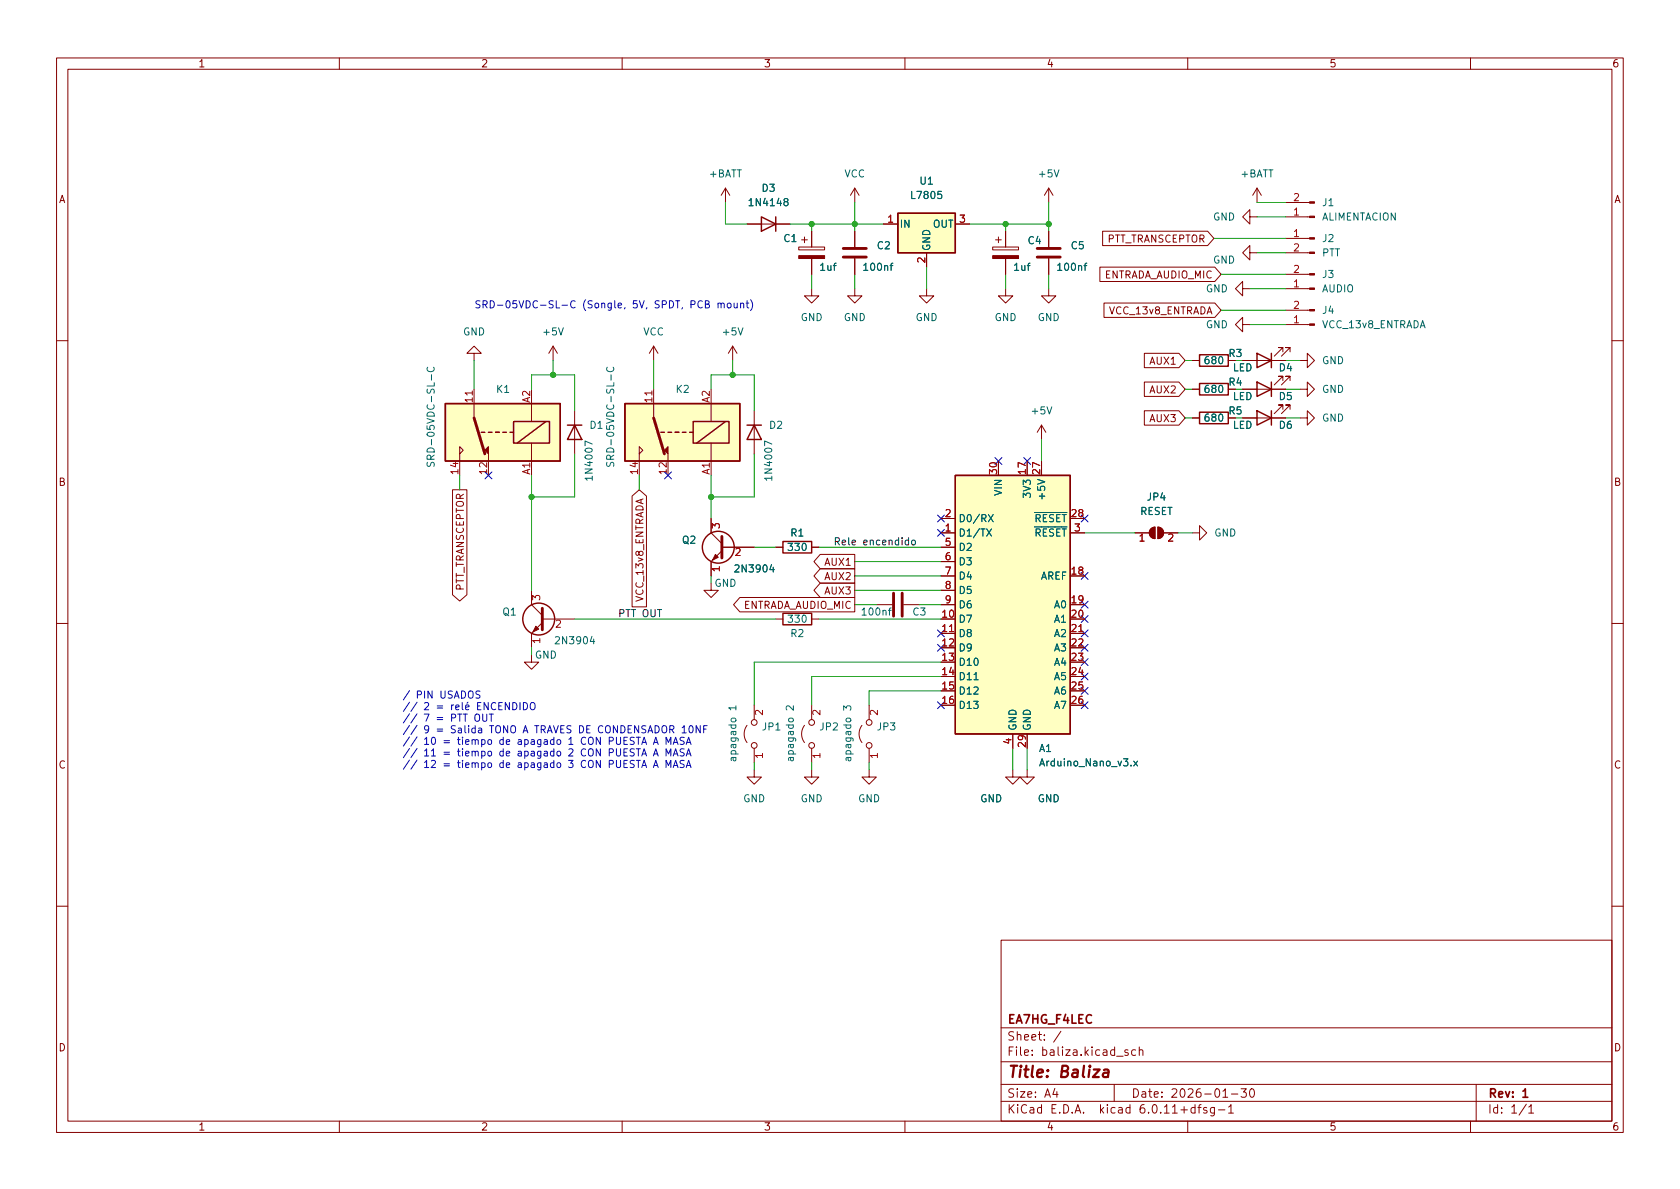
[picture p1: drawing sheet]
<svg xmlns="http://www.w3.org/2000/svg" width="297mm" height="210mm" viewBox="0 0 297 210" stroke-linecap="round" stroke-linejoin="round" font-family="sans-serif">
<g fill="none" stroke="#840000" stroke-width=".18">
<path d="M10 10.2h277v190.1h-277zM12 12.2h273v186.1h-273zM60 10.2v2M110 10.2v2M160 10.2v2M210 10.2v2M260 10.2v2M128.3 33.3l-.8 1.2M128.3 33.3v2.5M128.3 33.3l.7 1.2M132.1 39.6h7.6M151.1 33.3v2.5"/>
<path d="M151.1 33.3l-.7 1.2M151.1 33.3l.8 1.2M156.2 39.6h2.5M168.9 39.6h2.5M185.4 33.3l-.7 1.2M185.4 33.3v2.5M185.4 33.3l.8 1.2M221 38.3v-1.2l-1.3 1.2 1.3 1.3v-1.3h1.2M222.2 33.3l-.7 1.2M222.2 33.3v2.5M222.2 33.3l.8 1.2M227.3 35.8h4.2"/>
<path d="M227.3 38.3h4.2M141.2 43.7h4.6v.5h-4.6zM141.7 42.4h1M142.2 41.9v1M143.5 51v1.3h1.3l-1.3 1.3-1.3-1.3h1.3M143.5 40.9v2.8M143.5 45.7v2.8M151.1 51v1.3h1.3l-1.3 1.3-1.2-1.3h1.2M151.1 40.9v2.8M151.1 45.7v2.8M163.8 51v1.3h1.3l-1.3 1.3-1.2-1.3h1.2M163.8 44.7v2.5"/>
<path d="M175.5 43.7h4.6v.5h-4.6zM176 42.4h1M176.5 41.9v1M177.8 51v1.3h1.3l-1.3 1.3-1.3-1.3h1.3M177.8 40.9v2.8M177.8 45.7v2.8M185.4 51v1.3h1.3l-1.3 1.3-1.3-1.3h1.3M185.4 40.9v2.8M185.4 45.7v2.8M194.5 47.2h20.3l1.1 1.3-1.1 1.3h-20.3zM195 40.9h18.5l1.1 1.3-1.1 1.2h-18.5zM195.2 53.6h19.6l1.1 1.3-1.1 1.2h-19.6z"/>
<path d="M219.7 57.4v-1.3l-1.3 1.3 1.3 1.3v-1.3h1.3M219.7 51v-1.2l-1.3 1.2 1.3 1.3v-1.3h1.3M221 44.7v-1.3l-1.3 1.3 1.3 1.3v-1.3h1.2M227.3 48.5h4.2M227.3 51h4.2M227.3 44.7h4.2M227.3 42.2h4.2M227.3 54.9h4.2M227.3 57.4h4.2M10 60.2h2M81.3 79l.6 .6-.6 .7zM83.8 62.5h1.3l-1.3-1.3-1.3 1.3h1.3v1.2"/>
<path d="M83.8 68.8v5.1M94 71.4v3.1M94 78.4v5.7M97.8 61.2l-.8 1.3M97.8 61.2v2.5M97.8 61.2l.8 1.3M101.6 72.6v7.7M113 79l.7 .6-.7 .7zM115.6 61.2l-.8 1.3M115.6 61.2v2.5M115.6 68.8v5.1M115.6 61.2l.7 1.3"/>
<path d="M125.7 71.4v3.1M125.7 78.4v5.7M129.5 61.2l-.7 1.3M129.5 61.2v2.5M129.5 61.2l.8 1.3M133.3 72.6v7.7M184.1 75.2v2.5M184.1 75.2l-.7 1.2M184.1 75.2l.8 1.2M202.3 72.6h6.1l1.1 1.3-1.1 1.3h-6.1zM202.3 62.5h6.1l1.1 1.2-1.1 1.3h-6.1zM202.3 67.6h6.1l1.1 1.2-1.1 1.3h-6.1z"/>
<path d="M210.8 68.8h1.3M210.8 73.9h1.3M210.8 63.7h1.3M219.7 68.8h7.6M219.7 73.9h7.6M219.7 63.7h7.6M226.8 67.3v-.8h-.7h.7l-1.5 1.6M226.8 72.4v-.8h-.7h.7l-1.5 1.5M226.8 62.2v-.7h-.7h.7l-1.5 1.5M228.1 67.3v-.8h-.8h.8l-1.5 1.6M228.1 72.4v-.8h-.8h.8l-1.5 1.5M228.1 62.2v-.7h-.8h.8l-1.5 1.5"/>
<path d="M229.9 73.9h1.2v-1.3l1.3 1.3-1.3 1.3v-1.3M229.9 68.8h1.2v-1.2l1.3 1.2-1.3 1.3v-1.3M229.9 63.7h1.2v-1.2l1.3 1.2-1.3 1.3v-1.3M285 60.2h2M80 86.6h2.6v18.6l-1.3 1.1-1.3-1.1zM81.3 80.3v3.8M86.4 80.3v3.8M111.8 87.7l1.2-1.1 1.3 1.1v19.6h-2.5zM113 80.3v3.8M118.1 80.3v3.8M125.7 91.7v2.5l1.9 1.9M127.6 97.4l-1.9 1.9v2.5"/>
<path d="M127.6 96.8h5.7M137.2 96.8h1.2M143.5 96.8h1.3M145 98h6.1v2.6h-6.1l-1.1-1.3zM166.4 94.2h2.5M166.4 91.7h2.5M166.4 96.8h2.5M166.4 99.3h2.5M176.5 81.5v2.6M181.6 81.5v2.6M184.1 81.5v2.6M189.2 94.2h2.6"/>
<path d="M189.2 91.7h2.6M200.7 94.2h2.5M203.5 93.5l.7-.3v2a1.02 1.02 0 0 1-.9-.6 1.02 1.02 0 0 1 .2-1.1zM204.7 93.2a1.02 1.02 0 0 1 1 1 1.02 1.02 0 0 1-1 1zM205.7 94.2h2.6M210.8 94.2h1.3v-1.2l1.3 1.2-1.3 1.3v-1.3M10 110.2h2M94 115.8v1.3h1.2l-1.2 1.3-1.3-1.3h1.3M94 104.4v2.5l1.9 1.9M95.9 110.1l-1.9 1.9v2.5M95.9 109.5h5.7M125.7 103.1v1.3h1.3l-1.3 1.3-1.2-1.3h1.2"/>
<path d="M130.8 105.7h20.3v2.5h-20.3l-1.1-1.3zM137.2 109.5h1.2M143.5 109.5h1.3M145 100.6h6.1v2.5h-6.1l-1.1-1.3zM145 103.1h6.1v2.6h-6.1l-1.1-1.3zM154.9 106.9h2.8M159.8 106.9h2.8M166.4 109.5h2.5M166.4 112h2.5M166.4 114.5h2.5M166.4 117.1h2.5M166.4 119.6h2.5"/>
<path d="M166.4 101.8h2.5M166.4 106.9h2.5M166.4 104.4h2.5M189.2 109.5h2.6M189.2 112h2.6M189.2 114.5h2.6M189.2 117.1h2.6M189.2 119.6h2.6M189.2 101.8h2.6M189.2 106.9h2.6M285 110.2h2M132.1 128.3a2.54 2.54 0 0 0 0 3"/>
<path d="M133.3 136.1v1.3h1.3l-1.3 1.3-1.2-1.3h1.2M133.3 124.7v2.5M133.3 132.3v2.6M142.2 128.3a2.54 2.54 0 0 0 0 3M143.5 136.1v1.3h1.3l-1.3 1.3-1.3-1.3h1.3M143.5 124.7v2.5M143.5 132.3v2.6M152.4 128.3a2.54 2.54 0 0 0 0 3M153.7 136.1v1.3h1.2l-1.2 1.3-1.3-1.3h1.3M153.7 124.7v2.5M153.7 132.3v2.6M166.4 122.2h2.5"/>
<path d="M166.4 124.7h2.5M179.1 136.1v1.3h1.2l-1.2 1.3-1.3-1.3h1.3M179.1 129.8v2.5M181.6 136.1v1.3h1.3l-1.3 1.3-1.3-1.3h1.3M181.6 129.8v2.5M189.2 122.2h2.6M189.2 124.7h2.6M10 160.2h2M177 166.3h108v32h-108zM285 160.2h2M60 198.3v2M110 198.3v2"/>
<path d="M160 198.3v2M177 194.8h108M177 191.8h108M177 187.8h108M177 181.8h108M182.5 186.5v.1M182.5 185.7v.1M184.6 183.8v.1M184.6 183v.1M187.6 182.4l-1.3 1.9M197 191.8v3M200.8 185.7l-.4-.1-.3 .3v.4l.1 .3h.6"/>
<path d="M201.4 185.8l.2-.2 .4 .1 .1 .9M201.4 185.1v1.5M210 198.3v2M215.4 196.3h1.2M217.2 195.8l.4-.5v1.5M217.2 196.8h.9M217.7 193.5h1.2M219.4 192.5h1l-.5 .6 .4 .1v.7l-.2 .1h-.5l-.2-.1M221.1 192.7l.2-.2a.81 .81 0 0 1 .6 .7 .81 .81 0 0 1-.3 .8h-.2a.81 .81 0 0 1-.3-1.3zM260 198.3v2M261 191.8v6.5M270.3 195.8l.4-.5v1.5"/>
<path d="M270.3 196.8h.9"/>
<circle cx="133.4" cy="127.8" r=".51"/>
<circle cx="133.4" cy="131.8" r=".51"/>
<circle cx="143.5" cy="131.8" r=".51"/>
<circle cx="143.5" cy="127.8" r=".51"/>
<circle cx="153.7" cy="131.8" r=".51"/>
<circle cx="153.7" cy="127.8" r=".51"/>
</g>
<g fill="#840000" stroke="#840000" stroke-width=".18">
<path d="M231.5 48.4h.9v.2h-.9z"/>
<path d="M231.5 50.9h.9v.3h-.9z"/>
<path d="M231.5 35.7h.9v.2h-.9z"/>
<path d="M231.5 38.2h.9v.3h-.9z"/>
<path d="M231.5 44.6h.9v.2h-.9z"/>
<path d="M231.5 42h.9v.3h-.9z"/>
<path d="M231.5 54.7h.9v.3h-.9z"/>
<path d="M231.5 57.3h.9v.2h-.9z"/>
<path d="M85.7 79.6l.7-.6v1.3z"/>
<path d="M141.2 45.2h4.6v.5h-4.6z"/>
<path d="M175.5 45.2h4.6v.5h-4.6z"/>
<path d="M203.5 93.5l.7-.3v2a1.02 1.02 0 0 1-.9-.6 1.02 1.02 0 0 1 .2-1.1z"/>
<path d="M204.7 93.2a1.02 1.02 0 0 1 1 1 1.02 1.02 0 0 1-1 1z"/>
<path d="M126.5 98l.5 .5-1 .6z"/>
<path d="M117.5 79.6l.6-.6v1.3z"/>
<path d="M94.7 110.7l.5 .5-1 .6z"/>
</g>
<g fill="none" stroke="#a90000" stroke-width=".18">
<path d="M83.5 69.1v.8M115.3 69.1v.8M125.9 93.4v-.8l.5 .4 .1-.3h.6l.1 .1-.1 .6M130.1 97.1l.5-.1 .3 .3-.8 .9h.8M201.6 94.8l.3-.4v1.3M206.6 94.5l.5-.1 .3 .4-.8 .9h.8M94.2 106.1v-.8l.5 .4 .1-.3h.5l.1 .1-.1 .6M95.4 113.3h-1.2l.3 .3M98.4 109.8l.5-.1 .2 .3-.8 .9h.8M127.2 100.6h-1.3l.4 .3M167.9 111.7h.7M190.7 111.7h.8"/>
<path d="M134.8 133.6h-1.3l.4 .4M134.8 125.6v.8l-.9-.8-.4 .3 .2 .4M145 133.6h-1.3l.4 .4M145 125.6v.8l-.9-.8-.4 .3 .1 .4M155.1 133.6h-1.2l.3 .4M155.1 125.6v.8l-.9-.8-.3 .3 .1 .4"/>
</g>
<g fill="none" stroke="#006464" stroke-width=".18">
<path d="M138.9 35.7l-.3-.3 .1-.2 .2-.1 .3 .1 .1 .2v.1l-.6 .2-.1 .2v.2l.3 .3h.2l.2-.3v-.3l-.2-.1M166.5 33.8h-.6l-.1 .6 .2-.1 .4 .1 .1 .2v.4l-.2 .1-.5-.1M186.4 30l.4 1.3 .4-1.3M98.8 58l.4 1.2 .4-1.2M130.5 58l.4 1.2 .5-1.2M157.4 47h.5M157.9 46.5l-.3 .2v1.1M191.7 47h.5M192.2 46.5l-.4 .2v1.1M75.6 64.9a.6 .6 0 0 0 .4 .9 .6 .6 0 0 0 .8-.6l-.1-.3M76.3 66.3v.9M104.7 78.5l-1.3-.5v.8"/>
<path d="M107.4 64.9a.6 .6 0 0 0 .4 .9 .6 .6 0 0 0 .7-.6l-.1-.3M108 66.3v.9M136.5 78.5l-1.3-.5v.8M185.1 71.9l.4 1.3 .5-1.3M136.4 99.8l-.3 .9h.8M174.5 93.5l.8 1.3M174.8 91l.8 1.3M175.3 93.5l-.8 1.3M175.6 91l-.8 1.3M182.9 90.6h5.7M183.5 84.8l1.2 .4-1.2 .4M104.7 112.5l-.3 .9h.7"/>
<path d="M105 113v.9M136.7 100.3v.9M157.1 107.9h.5M157.6 107.5l-.3 .2v1.1M129.4 127h.6l.1 .2v.3l-.2 .2-.5-.1-.1-.2zM139.5 127h.7l.1 .2-.1 .3-.2 .2-.5-.1-.1-.2zM149.7 127h.6l.1 .2v.3l-.2 .2-.5-.1-.1-.2zM172.2 120.2h.7M200 135.3v.1M200.5 134.6l.6 .8M201.1 134.6l-.6 .8"/>
</g>
<g fill="none" stroke="#840000" stroke-width=".25">
<path d="M134.6 38.3l2.6 1.3-2.6 1.3zM137.2 38.3v2.6M158.7 37.7h10.2v7h-10.2zM78.7 71.4h20.4v10.1h-20.4zM85.1 76.4h.6M86.4 76.4h.6M87.6 76.4h.7M88.9 76.4h.6M90.2 76.4h.6M90.8 74.5h6.4v3.9h-6.4zM96.5 74.5l-5.1 3.9M100.3 75.2h2.6"/>
<path d="M101.6 75.2l1.3 2.5h-2.6zM110.5 71.4h20.3v10.1h-20.3zM116.8 76.4h.7M118.1 76.4h.6M119.4 76.4h.6M120.6 76.4h.7M121.9 76.4h.7M122.6 74.5h6.3v3.9h-6.3zM128.3 74.5l-5.1 3.9M132.1 75.2h2.5M133.3 75.2l1.3 2.5h-2.5zM212.1 72.9h5.1v2h-5.1z"/>
<path d="M212.1 62.7h5.1v2.1h-5.1zM212.1 67.8h5.1v2h-5.1zM222.2 67.6l2.6 1.2-2.6 1.3zM222.2 72.6l2.6 1.3-2.6 1.3zM222.2 62.5l2.6 1.2-2.6 1.3zM224.8 62.5v2.5M224.8 67.6v2.5M224.8 72.6v2.6M138.4 95.8h5.1v2h-5.1zM168.9 84.1h20.3v45.7h-20.3zM138.4 108.5h5.1v2h-5.1z"/>
<circle cx="127" cy="96.8" r="2.82"/>
<circle cx="95.2" cy="109.5" r="2.82"/>
</g>
<g fill="#ffffc2" stroke="#ffffc2" stroke-width=".18">
<path d="M78.7 71.4h20.4v10.1h-20.4z"/>
<path d="M158.7 37.7h10.2v7h-10.2z"/>
<path d="M168.9 84.1h20.3v45.7h-20.3z"/>
<path d="M110.5 71.4h20.3v10.1h-20.3z"/>
</g>
<path d="M149.1 45.5h4.1M149.1 43.9h4.1M183.4 45.5h4.1M183.4 43.9h4.1M83.8 73.9l1.9 6.4M115.6 73.9l1.9 6.4M127.6 94.9v3.8M95.9 107.6v3.8M158 104.9v4.1M159.5 104.9v4.1" fill="none" stroke="#840000" stroke-width=".51"/>
<path d="M161.3 95.6l.3-.1 .3 .3v.3l-.3 .3-.3-.1-.1-.2z" fill="none" stroke="#0f0f0f" stroke-width=".18"/>
<g fill="none" stroke="#0000c2" stroke-width=".18">
<path d="M99.4 54h.9M101.7 53.3a.6 .6 0 0 0-.9 .4 .6 .6 0 0 0 .6 .7l.3-.1M110.5 54.4l-.1 .2M72.4 122.1l-1.1 1.7M72.4 124.2l-1.1 1.6M72.4 126.2l-1.1 1.7M72.4 128.3l-1.1 1.6M72.4 130.3l-1.1 1.6M72.4 132.4l-1.1 1.6M72.4 134.4l-1.1 1.6M73.7 124.2l-1.1 1.6M73.7 126.2l-1.1 1.7"/>
<path d="M73.7 128.3l-1.1 1.6M73.7 130.3l-1.1 1.6M73.7 132.4l-1.1 1.6M73.7 134.4l-1.1 1.6M79.8 124.7v.8M80.2 124.7l-.4 .2M80.6 125.1l.6-.1-.1-.3h-.3l-.2 .1v.6h.5M81.7 124.2v1.1l.2 .2M82.3 125.1l.6-.1v-.3h-.4l-.2 .1 .1 .6h.5M82.7 124.2l-.1 .2M100.5 134.5h.8l-.4 .4 .4 .2v.5l-.2 .1-.6-.1M100.6 130.7l.4-.3v1.2"/>
<path d="M100.6 132.5l.5-.1 .2 .4-.8 .9h.8M100.6 131.6h.7M103.6 130.5a.6 .6 0 0 0-.9 .4 .6 .6 0 0 0 .6 .7l.3-.1M103.6 132.5a.6 .6 0 0 0-.9 .5 .6 .6 0 0 0 .6 .7l.3-.1M103.6 134.6a.6 .6 0 0 0-.9 .4 .6 .6 0 0 0 .6 .7l.3-.1"/>
</g>
<g fill="none" stroke="#009600" stroke-width=".18">
<path d="M128.3 35.8v3.8h3.8M139.7 39.6h16.5M143.5 39.6v1.3M151.1 35.8v5.1M171.4 39.6h14M177.8 39.6v1.3M185.4 35.8v5.1M222.2 38.3h5.1M222.2 35.8h5.1M143.5 48.5v2.5M151.1 48.5v2.5M163.8 47.2v3.8"/>
<path d="M177.8 48.5v2.5M185.4 48.5v2.5M214.6 42.2h12.7M215.9 48.5h11.4M215.9 54.9h11.4M221 57.4h6.3M221 51h6.3M222.2 44.7h5.1M83.8 63.7v5.1M94 68.8v-2.5h7.6v6.3M97.8 63.7v2.6M115.6 63.7v5.1"/>
<path d="M125.7 68.8v-2.5h7.6v6.3M129.5 63.7v2.6M184.1 77.7v3.8M209.5 63.7h1.3M209.5 73.9h1.3M209.5 68.8h1.3M227.3 63.7h2.6M227.3 73.9h2.6M227.3 68.8h2.6M81.3 84.1v2.5M94 84.1v20.3M101.6 80.3v7.6h-7.6"/>
<path d="M113 84.1v2.5M125.7 84.1v7.6M133.3 80.3v7.6h-7.6M133.3 96.8h3.9M144.8 96.8h21.6M151.1 99.3h15.3M191.8 94.2h8.9M208.3 94.2h2.5M94 114.5v1.3M101.6 109.5h35.6M125.7 101.8v1.3M144.8 109.5h21.6"/>
<path d="M151.1 104.4h15.3M151.1 101.8h15.3M151.1 106.9h3.8M162.6 106.9h3.8M166.4 117.1h-33.1v7.6M166.4 119.6h-22.9v5.1M133.3 134.9v1.2M143.5 134.9v1.2M153.7 134.9v1.2M166.4 122.2h-12.7v2.5M179.1 132.3v3.8M181.6 132.3v3.8"/>
</g>
<g fill="none" stroke="#000084" stroke-width=".18">
<path d="M85.8 83.5l1.2 1.2M87 83.5l-1.2 1.2M117.5 83.5l1.2 1.2M118.7 83.5l-1.2 1.2M165.8 93.6l1.2 1.2M165.8 91.1l1.2 1.2M167 91.1l-1.2 1.2M167 93.6l-1.2 1.2M175.9 80.9l1.2 1.2M177.1 80.9l-1.2 1.2M181 80.9l1.2 1.2M182.2 80.9l-1.2 1.2"/>
<path d="M191.2 91.1l1.2 1.2M192.4 91.1l-1.2 1.2M165.8 111.4l1.2 1.2M165.8 113.9l1.2 1.3M167 111.4l-1.2 1.2M167 113.9l-1.2 1.3M191.2 108.9l1.2 1.2M191.2 101.2l1.2 1.3M191.2 116.5l1.2 1.2M191.2 119l1.2 1.2M191.2 106.3l1.2 1.2M191.2 113.9l1.2 1.3"/>
<path d="M191.2 111.4l1.2 1.2M192.4 108.9l-1.2 1.2M192.4 101.2l-1.2 1.3M192.4 116.5l-1.2 1.2M192.4 119l-1.2 1.2M192.4 106.3l-1.2 1.2M192.4 113.9l-1.2 1.3M192.4 111.4l-1.2 1.2M165.8 124.1l1.2 1.2M167 124.1l-1.2 1.2M191.2 124.1l1.2 1.2M191.2 121.6l1.2 1.2"/>
<path d="M192.4 124.1l-1.2 1.2M192.4 121.6l-1.2 1.2"/>
</g>
<g fill="#009600" stroke="#009600" stroke-width=".18">
<circle cx="129.5" cy="66.3" r=".46"/>
<circle cx="125.7" cy="87.9" r=".46"/>
<circle cx="94" cy="87.9" r=".46"/>
<circle cx="97.8" cy="66.3" r=".46"/>
<circle cx="177.8" cy="39.6" r=".46"/>
<circle cx="143.5" cy="39.6" r=".46"/>
<circle cx="185.4" cy="39.6" r=".46"/>
<circle cx="151.1" cy="39.6" r=".46"/>
</g>
<g font-size="2.8" fill="#840000">
<text x="178" y="191.2">Title:</text>
<text x="187.3" y="191.2">Baliza</text>
</g>
<g font-size="2.1" fill="#840000">
<text x="178" y="184.5">Sheet:</text>
<text x="178" y="181.5">EA7HG_F4LEC</text>
<text x="178" y="187.2">File:</text>
<text x="184.4" y="187.2">baliza.kicad_sch</text>
<text x="178" y="197.4">KiCad</text>
<text x="178" y="194.6">Size:</text>
<text x="184.7" y="194.6">A4</text>
<text x="185.7" y="197.4">E.D.A.</text>
<text x="194.6" y="197.4">kicad</text>
<text x="200" y="194.6">Date:</text>
<text x="201.8" y="197.4">6.0.11+dfsg-1</text>
<text x="207" y="194.6">2026-01-30</text>
<text x="263" y="194.6">Rev:</text>
<text x="263" y="197.4">Id:</text>
<text x="267.1" y="197.4">1/1</text>
<text x="269.1" y="194.6">1</text>
</g>
<g font-size="1.8" fill="#840000">
<text x="35" y="12.3">1</text>
<text x="85" y="12.3">2</text>
<text x="135" y="12.3">3</text>
<text x="185" y="12.3">4</text>
<text x="235" y="12.3">5</text>
<text x="285" y="12.3">6</text>
<text x="10.4" y="36.3">A</text>
<text x="285.4" y="36.3">A</text>
<text x="195.8" y="43.3">PTT_TRANSCEPTOR</text>
<text x="195.3" y="49.6">ENTRADA_AUDIO_MIC</text>
<text x="196" y="56">VCC_13v8_ENTRADA</text>
<text x="203.1" y="64.9">AUX1</text>
<text x="217.1" y="63.5">R3</text>
<text x="203.1" y="69.9">AUX2</text>
<text x="217.1" y="68.6">R4</text>
<text x="203.1" y="75">AUX3</text>
<text x="217.1" y="73.7">R5</text>
<text x="10.3" y="86.3">B</text>
<text x="285.3" y="86.3">B</text>
<text x="145.7" y="100.4">AUX1</text>
<text x="82.4" y="104.5" transform="rotate(-90 82.4 104.5)">PTT_TRANSCEPTOR</text>
<text x="114.1" y="106.5" transform="rotate(-90 114.1 106.5)">VCC_13v8_ENTRADA</text>
<text x="145.7" y="103">AUX2</text>
<text x="145.7" y="105.5">AUX3</text>
<text x="131.5" y="108">ENTRADA_AUDIO_MIC</text>
<text x="10.3" y="136.3">C</text>
<text x="285.3" y="136.3">C</text>
<text x="10.3" y="186.3">D</text>
<text x="285.3" y="186.3">D</text>
<text x="35" y="200.3">1</text>
<text x="85" y="200.3">2</text>
<text x="135" y="200.3">3</text>
<text x="185" y="200.3">4</text>
<text x="235" y="200.3">5</text>
<text x="285" y="200.3">6</text>
</g>
<g font-size="1.8" fill="#006464">
<text x="125.3" y="31.8">+BATT</text>
<text x="134.6" y="34.3">D3</text>
<text x="149.2" y="31.8">VCC</text>
<text x="160.8" y="35.6">L7805</text>
<text x="162.5" y="33">U1</text>
<text x="183.4" y="31.8">+5V</text>
<text x="219.2" y="31.8">+BATT</text>
<text x="132.1" y="36.8">1N4148</text>
<text x="159" y="40.6">IN</text>
<text x="164.9" y="40.6">OUT</text>
<text x="214.4" y="39.4">GND</text>
<text x="233.7" y="36.8">J1</text>
<text x="233.7" y="39.4">ALIMENTACION</text>
<text x="138.4" y="43.2">C1</text>
<text x="154.9" y="44.5">C2</text>
<text x="164.9" y="44.4" transform="rotate(-90 164.9 44.4)">GND</text>
<text x="181.6" y="43.6">C4</text>
<text x="189.2" y="44.5">C5</text>
<text x="214.4" y="47">GND</text>
<text x="233.7" y="43.2">J2</text>
<text x="233.7" y="45.7">PTT</text>
<text x="144.8" y="48.3">1uf</text>
<text x="152.4" y="48.3">100nf</text>
<text x="179.1" y="48.3">1uf</text>
<text x="186.7" y="48.3">100nf</text>
<text x="213.1" y="52.1">GND</text>
<text x="233.7" y="49.5">J3</text>
<text x="233.7" y="52.1">AUDIO</text>
<text x="81.8" y="59.7">GND</text>
<text x="95.8" y="59.7">+5V</text>
<text x="113.7" y="59.7">VCC</text>
<text x="127.5" y="59.7">+5V</text>
<text x="141.5" y="57.2">GND</text>
<text x="149.1" y="57.2">GND</text>
<text x="161.8" y="57.2">GND</text>
<text x="175.8" y="57.2">GND</text>
<text x="183.4" y="57.2">GND</text>
<text x="213.1" y="58.4">GND</text>
<text x="233.7" y="55.9">J4</text>
<text x="233.7" y="58.4">VCC_13v8_ENTRADA</text>
<text x="212.7" y="64.8">680</text>
<text x="233.7" y="64.8">GND</text>
<text x="87.6" y="69.9">K1</text>
<text x="119.4" y="69.9">K2</text>
<text x="212.7" y="69.9">680</text>
<text x="217.9" y="71.1">LED</text>
<text x="217.9" y="66">LED</text>
<text x="226" y="71.1">D5</text>
<text x="226" y="66">D4</text>
<text x="233.7" y="69.9">GND</text>
<text x="104.1" y="76.2">D1</text>
<text x="135.9" y="76.2">D2</text>
<text x="182.1" y="73.7">+5V</text>
<text x="212.7" y="74.9">680</text>
<text x="217.9" y="76.2">LED</text>
<text x="226" y="76.2">D6</text>
<text x="233.7" y="74.9">GND</text>
<text x="77.2" y="82.8" transform="rotate(-90 77.2 82.8)">SRD-05VDC-SL-C</text>
<text x="109" y="82.8" transform="rotate(-90 109 82.8)">SRD-05VDC-SL-C</text>
<text x="105.2" y="85.3" transform="rotate(-90 105.2 85.3)">1N4007</text>
<text x="136.9" y="85.3" transform="rotate(-90 136.9 85.3)">1N4007</text>
<text x="177.6" y="87.8" transform="rotate(-90 177.6 87.8)">VIN</text>
<text x="182.6" y="88.2" transform="rotate(-90 182.6 88.2)">3V3</text>
<text x="185.2" y="88.6" transform="rotate(-90 185.2 88.6)">+5V</text>
<text x="202.7" y="88.9">JP4</text>
<text x="139.7" y="95.3">R1</text>
<text x="169.4" y="95.3">D1/TX</text>
<text x="169.4" y="92.7">D0/RX</text>
<text x="182.8" y="92.7">~{RESET}</text>
<text x="182.8" y="95.3">~{RESET}</text>
<text x="201.5" y="91.4">RESET</text>
<text x="214.6" y="95.3">GND</text>
<text x="120.5" y="96.5">Q2</text>
<text x="129.6" y="101.6">2N3904</text>
<text x="139.1" y="97.8">330</text>
<text x="169.4" y="97.8">D2</text>
<text x="169.4" y="100.3">D3</text>
<text x="126.3" y="104.1">GND</text>
<text x="169.4" y="102.9">D4</text>
<text x="169.4" y="105.4">D5</text>
<text x="169.4" y="108">D6</text>
<text x="184" y="102.9">AREF</text>
<text x="186.3" y="108">A0</text>
<text x="88.7" y="109.2">Q1</text>
<text x="139.1" y="110.5">330</text>
<text x="139.7" y="113">R2</text>
<text x="152.1" y="109.2">100nf</text>
<text x="161.2" y="109.2">C3</text>
<text x="169.4" y="110.5">D7</text>
<text x="169.4" y="113">D8</text>
<text x="186.3" y="110.5">A1</text>
<text x="186.3" y="113">A2</text>
<text x="94.5" y="116.8">GND</text>
<text x="97.9" y="114.3">2N3904</text>
<text x="169.4" y="115.6">D9</text>
<text x="169.4" y="118.1">D10</text>
<text x="186.3" y="115.6">A3</text>
<text x="186.3" y="118.1">A4</text>
<text x="130.6" y="125.7" transform="rotate(-90 130.6 125.7)">1</text>
<text x="140.7" y="125.7" transform="rotate(-90 140.7 125.7)">2</text>
<text x="150.9" y="125.7" transform="rotate(-90 150.9 125.7)">3</text>
<text x="169.4" y="120.7">D11</text>
<text x="169.4" y="123.2">D12</text>
<text x="169.4" y="125.7">D13</text>
<text x="186.3" y="120.7">A5</text>
<text x="186.3" y="123.2">A6</text>
<text x="186.3" y="125.7">A7</text>
<text x="134.6" y="129.5">JP1</text>
<text x="144.8" y="129.5">JP2</text>
<text x="154.9" y="129.5">JP3</text>
<text x="180.1" y="129.3" transform="rotate(-90 180.1 129.3)">GND</text>
<text x="182.6" y="129.3" transform="rotate(-90 182.6 129.3)">GND</text>
<text x="130.6" y="134.9" transform="rotate(-90 130.6 134.9)">apagado</text>
<text x="140.7" y="134.9" transform="rotate(-90 140.7 134.9)">apagado</text>
<text x="150.9" y="134.9" transform="rotate(-90 150.9 134.9)">apagado</text>
<text x="183.6" y="133.4">A1</text>
<text x="183.6" y="135.9">Arduino_Nano_v3.x</text>
<text x="131.3" y="142.2">GND</text>
<text x="141.5" y="142.2">GND</text>
<text x="151.7" y="142.2">GND</text>
<text x="173.2" y="142.2">GND</text>
<text x="183.4" y="142.2">GND</text>
</g>
<g font-size="1.8" fill="#a90000">
<text x="228.6" y="35.6">2</text>
<text x="156.8" y="39.4">1</text>
<text x="169.5" y="39.4">3</text>
<text x="228.6" y="38.1">1</text>
<text x="228.6" y="41.9">1</text>
<text x="163.6" y="46.6" transform="rotate(-90 163.6 46.6)">2</text>
<text x="228.6" y="44.4">2</text>
<text x="228.6" y="50.8">1</text>
<text x="228.6" y="48.3">2</text>
<text x="228.6" y="57.1">1</text>
<text x="228.6" y="54.6">2</text>
<text x="83.6" y="71.4" transform="rotate(-90 83.6 71.4)">11</text>
<text x="93.7" y="71.3" transform="rotate(-90 93.7 71.3)">A2</text>
<text x="115.3" y="71.4" transform="rotate(-90 115.3 71.4)">11</text>
<text x="125.5" y="71.3" transform="rotate(-90 125.5 71.3)">A2</text>
<text x="81" y="84.1" transform="rotate(-90 81 84.1)">14</text>
<text x="86.1" y="84.1" transform="rotate(-90 86.1 84.1)">12</text>
<text x="93.7" y="84" transform="rotate(-90 93.7 84)">A1</text>
<text x="112.8" y="84.1" transform="rotate(-90 112.8 84.1)">14</text>
<text x="117.9" y="84.1" transform="rotate(-90 117.9 84.1)">12</text>
<text x="125.5" y="84" transform="rotate(-90 125.5 84)">A1</text>
<text x="176.3" y="84.1" transform="rotate(-90 176.3 84.1)">30</text>
<text x="181.4" y="84.1" transform="rotate(-90 181.4 84.1)">17</text>
<text x="183.9" y="84.1" transform="rotate(-90 183.9 84.1)">27</text>
<text x="167" y="94">1</text>
<text x="167" y="91.4">2</text>
<text x="189.2" y="91.4">28</text>
<text x="189.8" y="94">3</text>
<text x="128" y="101.3" transform="rotate(-90 128 101.3)">1</text>
<text x="167" y="96.5">5</text>
<text x="167" y="99.1">6</text>
<text x="167" y="101.6">7</text>
<text x="189.2" y="101.6">18</text>
<text x="201.2" y="96.5">1</text>
<text x="167" y="104.1">8</text>
<text x="167" y="106.7">9</text>
<text x="189.2" y="106.7">19</text>
<text x="96.3" y="114" transform="rotate(-90 96.3 114)">1</text>
<text x="166.4" y="109.2">10</text>
<text x="166.4" y="111.8">11</text>
<text x="189.2" y="109.2">20</text>
<text x="189.2" y="111.8">21</text>
<text x="166.4" y="114.3">12</text>
<text x="166.4" y="116.8">13</text>
<text x="166.4" y="119.4">14</text>
<text x="189.2" y="114.3">22</text>
<text x="189.2" y="116.8">23</text>
<text x="189.2" y="119.4">24</text>
<text x="166.4" y="121.9">15</text>
<text x="166.4" y="124.5">16</text>
<text x="189.2" y="121.9">25</text>
<text x="189.2" y="124.5">26</text>
<text x="178.8" y="131.7" transform="rotate(-90 178.8 131.7)">4</text>
<text x="135.6" y="134.3" transform="rotate(-90 135.6 134.3)">1</text>
<text x="145.8" y="134.3" transform="rotate(-90 145.8 134.3)">1</text>
<text x="156" y="134.3" transform="rotate(-90 156 134.3)">1</text>
<text x="181.4" y="132.3" transform="rotate(-90 181.4 132.3)">29</text>
</g>
<g font-size="1.8" fill="#0000c2">
<text x="83.8" y="54.5">SRD-05VDC-SL-C</text>
<text x="103" y="54.5">(Songle,</text>
<text x="111.9" y="54.5">5V,</text>
<text x="116" y="54.5">SPDT, PCB</text>
<text x="127.3" y="54.5">mount)</text>
<text x="73.6" y="123.5">PIN</text>
<text x="74.9" y="125.6">2</text>
<text x="77.2" y="125.6">=</text>
<text x="77.9" y="123.5">USADOS</text>
<text x="84.7" y="125.6">ENCENDIDO</text>
<text x="74.9" y="127.6">7</text>
<text x="74.9" y="129.7">9</text>
<text x="74.9" y="131.7">10</text>
<text x="77.2" y="127.6">=</text>
<text x="77.2" y="129.7">=</text>
<text x="78.4" y="131.7">=</text>
<text x="79.9" y="127.6">PTT OUT</text>
<text x="79.9" y="129.7">Salida</text>
<text x="81.1" y="131.7">tiempo</text>
<text x="87" y="129.7">TONO A TRAVES DE CONDENSADOR 10NF</text>
<text x="88.7" y="131.7">de</text>
<text x="92" y="131.7">apagado</text>
<text x="103.5" y="131.7">CON PUESTA A MASA</text>
<text x="74.9" y="133.7">11</text>
<text x="74.9" y="135.8">12</text>
<text x="78.4" y="133.7">=</text>
<text x="78.4" y="135.8">=</text>
<text x="81.1" y="133.7">tiempo</text>
<text x="81.1" y="135.8">tiempo</text>
<text x="88.7" y="133.7">de</text>
<text x="88.7" y="135.8">de</text>
<text x="92" y="133.7">apagado</text>
<text x="92" y="135.8">apagado</text>
<text x="103.5" y="133.7">CON PUESTA A MASA</text>
<text x="103.5" y="135.8">CON PUESTA A MASA</text>
</g>
<g font-size="1.8" fill="#0f0f0f">
<text x="147.3" y="96.4">Rele</text>
<text x="152.6" y="96.4">encendido</text>
<text x="109.2" y="109.1">PTT OUT</text>
</g>
</svg>
